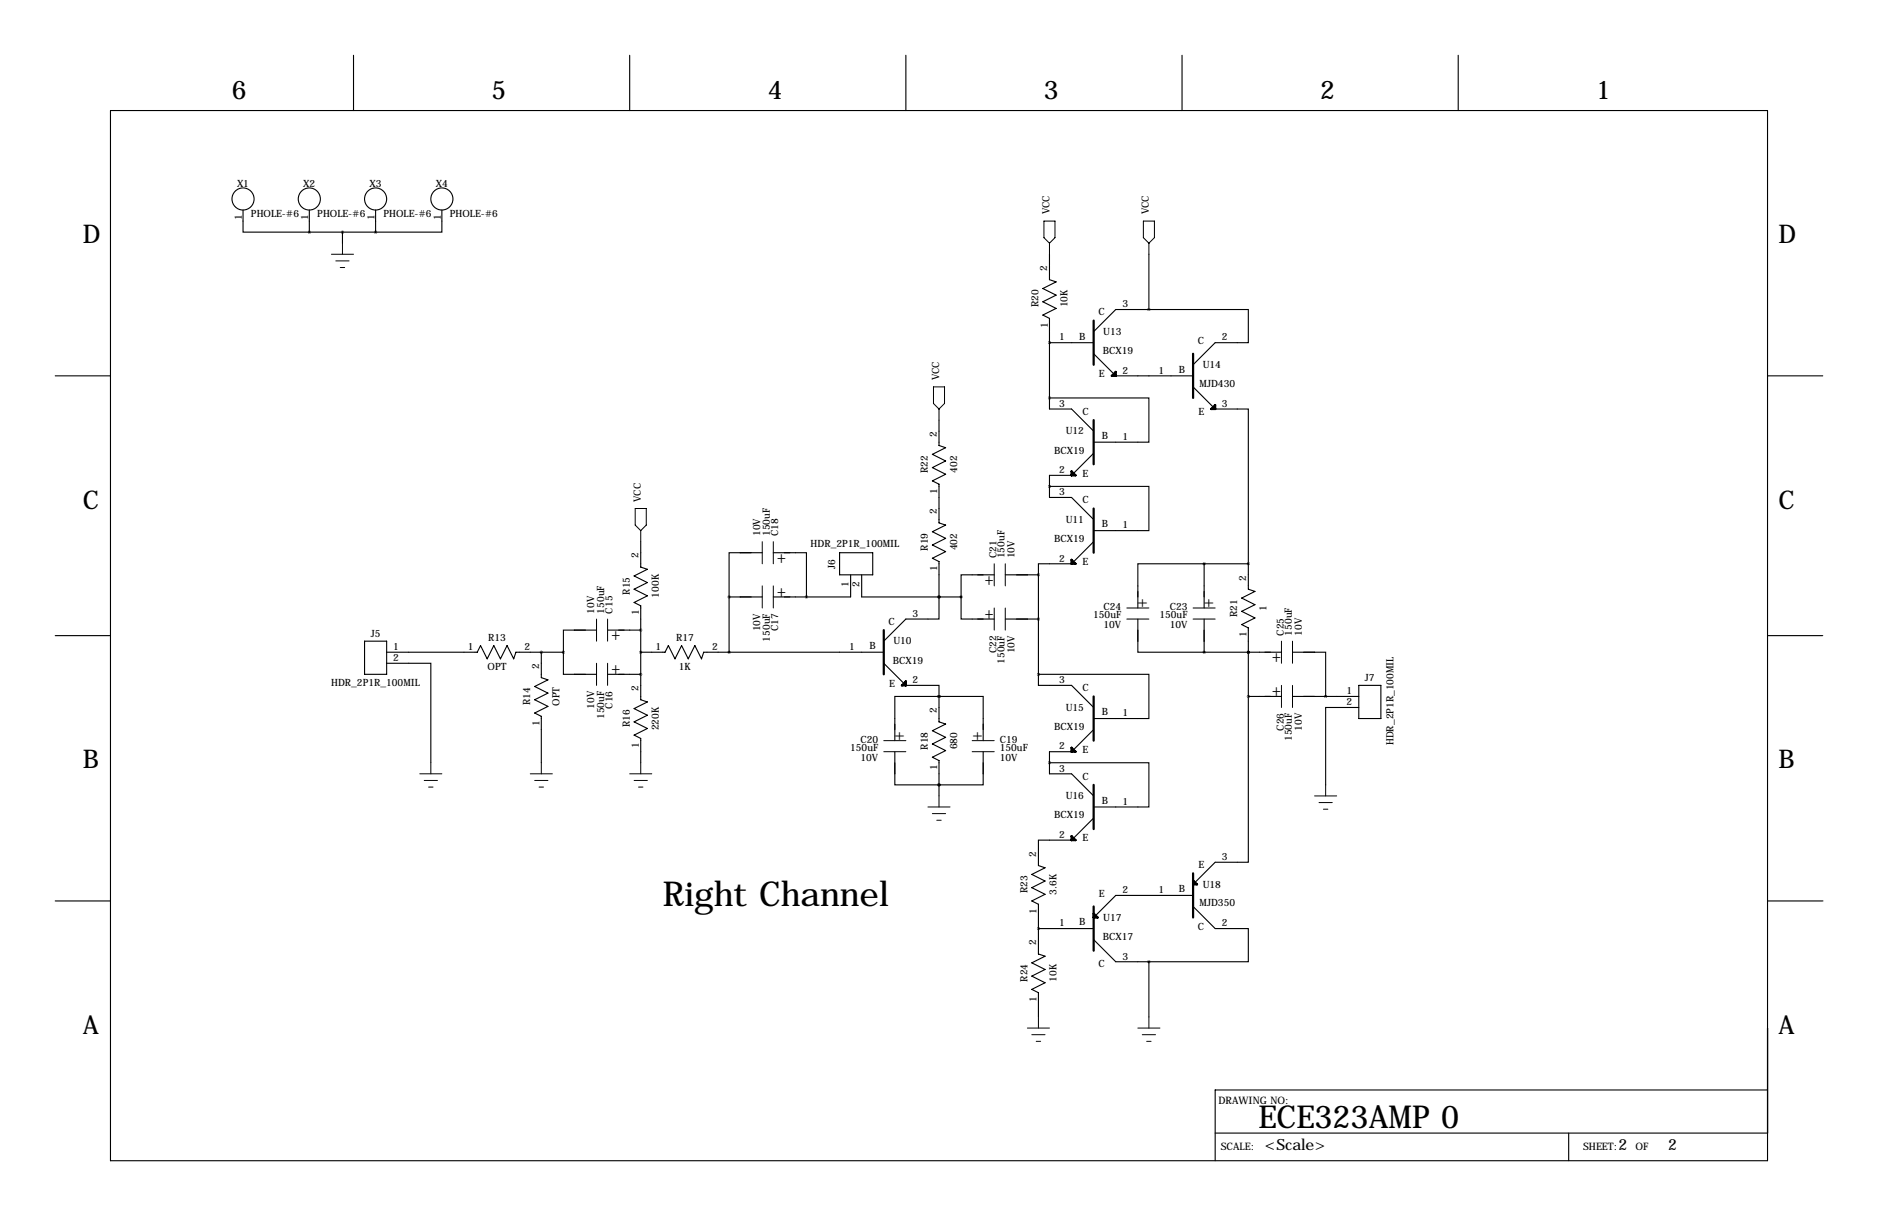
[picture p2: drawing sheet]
<svg xmlns="http://www.w3.org/2000/svg" width="432mm" height="279mm" viewBox="0 0 432 279" stroke-linecap="round" stroke-linejoin="round" font-family="sans-serif">
<g fill="none" stroke="#000" stroke-width=".25">
<path d="M81.3 12.7v12.7M144.8 12.7v12.7M208.3 12.7v12.7M271.8 12.7v12.7M335.3 12.7v12.7M25.4 25.4h381v241.3h-381zM55.9 48.3v5h15.2M71.1 48.3v5M71.1 53.3h15.3M78.7 53.3v2.6M86.4 48.3v5M101.6 48.3v5h-15.2"/>
<path d="M241.3 58.4v5.9l1.5 .5-3 1.5 3 1.5-3 1.5 3 1.6-3 1.5 1.5 .8v20.8h5.1l5.1 5.1M264.2 58.4v12.7M241.3 78.7h.1M241.3 78.7h10.2M264.2 71.1h22.8v7.6h-7.6l-5.1 5.1M264.2 71.1h-7.7l-5 5.1M12.7 86.4h12.7M215.9 96.5v5.9l1.5 .5-3 1.5 3 1.5-3 1.5 3 1.6-3 1.5 1.5 .8v8.8l1.5 .6-3 1.5 3 1.5-3 1.5 3 1.5-3 1.6 1.5 .7v8.2M241.3 91.4h22.9v10.2h-12.7M251.5 81.3l5 5.1h17.8M274.3 88.9l5.1 5.1h7.6v35.5M406.4 86.4h12.7"/>
<path d="M241.3 111.8h22.9v10.1h-12.7M251.5 104.1l-5.1 5.1h-5.1v5.1h5.1l5.1 5.1M147.3 124.5v5.8l1.5 .5-3 1.5 3 1.6-3 1.5 3 1.5-3 1.5 1.5 .8v21.6l1.5 .5-3 1.5 3 1.5-3 1.6 3 1.5-3 1.5 1.5 .8v5.6M167.6 137.2h7.7M167.6 137.2v12.7M175.3 127h-7.7v10.2M177.8 127h7.6v10.2M193 127h7.7v5.1h-7.7zM195.6 132.1v5.1h-17.8M198.1 132.1v5.1h22.9M215.9 137.2h.1M215.9 137.2v5h-7.6l-5.1 5.1"/>
<path d="M221 137.2v5h7.6M228.6 132.1h-7.6v5.1M231.1 132.1h7.7M238.8 132.1v22.8M251.5 124.5l-5.1 5h-7.6v2.6M276.9 129.5h-15.3v10.2M276.9 129.5h10.1M276.9 129.5v10.2M287 129.5v5.9l1.5 .5-3 1.5 3 1.5-3 1.6 3 1.5-3 1.5 1.5 .8v15.7M12.7 146h12.7M83.8 147.3h5.1v7.6h-5.1zM88.9 152.4h10.2v22.9"/>
<path d="M88.9 149.9h20.8l.8-1.6 1.5 3.1 1.5-3.1 1.6 3.1 1.5-3.1 1.5 3.1 .5-1.5h10.9M124.5 149.9v5.8l1.5 .5-3.1 1.5 3.1 1.6-3.1 1.5 3.1 1.5-3.1 1.5 1.6 .8v10.7M129.5 149.9v5h7.7M137.2 144.8h-7.7v5.1M139.7 154.9h7.6M139.7 144.8h7.6M147.3 149.9h5.6l.8-1.6 1.5 3.1 1.5-3.1 1.5 3.1 1.6-3.1 1.5 3.1 .5-1.5h41.4M203.2 152.4l5.1 5.1h7.6v2.5M231.1 142.2h7.7M238.8 154.9v2.6h7.6l5.1 5.1M238.8 154.9h25.4v10.2h-12.7M261.6 142.2v7.7h15.3"/>
<path d="M276.9 149.9h17.7M276.9 142.2v7.7M287 149.9h.1M297.2 149.9h7.6v10.1M312.4 157.5h5.1v7.6h-5.1zM406.4 146h12.7M205.7 172.7v7.6h10.2M215.9 160h10.2v10.2M215.9 160h.1M215.9 160h-10.2v10.2M215.9 160v5.9l1.5 .5-3 1.5 3 1.5-3 1.5 3 1.6-3 1.5 1.5 .8v8.1M226.1 172.7v7.6h-10.2"/>
<path d="M241.3 175.3h22.9v10.1h-12.7M251.5 167.6l-5.1 5.1h-5.1v5.1h5.1l5.1 5.1M287 160v38.1h-7.6l-5.1 5.1M287 160h7.6M297.2 160h15.2M312.4 162.6h-7.6v17.7M215.9 180.3h.1M251.5 188l-5.1 5h-7.6v5.9l1.5 .5-3.1 1.5 3.1 1.5-3.1 1.6 3.1 1.5-3.1 1.5 1.6 .8v11.4l1.5 .5-3.1 1.5 3.1 1.6-3.1 1.5 3.1 1.5-3.1 1.5 1.6 .8v5.6M12.7 207h12.7M238.8 213.4h12.7M251.5 215.9l5 5.1h7.7M274.3 208.3l5.1 5.1h7.6v7.6h-22.8"/>
<path d="M274.3 205.7h-17.8l-5 5.1M406.5 207h12.7M264.2 221v12.7M406.4 250.4h-127v16.3M279.4 260.3h127M360.7 260.3v6.4"/>
<circle cx="55.9" cy="45.7" r="2.54"/>
<circle cx="71.1" cy="45.7" r="2.54"/>
<circle cx="86.4" cy="45.7" r="2.54"/>
<circle cx="101.6" cy="45.7" r="2.54"/>
</g>
<g fill="none" stroke="#000" stroke-width=".23">
<path d="M76.2 58.4h5.1M77.2 59.9h3.1M78.7 55.9v2.5M240 50.8h2.6v3.8l-1.3 1.3-1.3-1.3zM241.3 55.9v2.5M262.9 50.8h2.5v3.8l-1.2 1.3-1.3-1.3zM264.2 55.9v2.5M78.2 61.5h1M214.6 88.9h2.6v3.8l-1.3 1.3-1.3-1.3zM215.9 94v2.5M146 116.8h2.6v3.9l-1.3 1.2-1.3-1.2zM147.3 121.9v2.6"/>
<path d="M175.3 124.5v5M175.3 134.6v5.1M177.8 124.5v5M177.8 134.6v5.1M228.6 129.5v5.1M228.6 139.7v5.1M231.1 129.5v5.1M231.1 139.7v5.1M259.1 139.7h5.1M274.3 139.7h5.1M137.2 142.2v5.1M137.2 152.4v5.1"/>
<path d="M139.7 142.2v5.1M139.7 152.4v5.1M259.1 142.2h5.1M274.3 142.2h5.1M294.6 147.3v5.1M294.6 157.5v5.1M297.2 147.3v5.1M297.2 157.5v5.1M96.5 177.8h5.1M97.5 179.3h3.1M99.1 175.3v2.5M121.9 177.8h5.1"/>
<path d="M122.9 179.3h3.1M124.5 175.3v2.5M144.8 177.8h5.1M145.8 179.3h3M147.3 175.3v2.5M203.2 170.2h5.1M203.2 172.7h5.1M223.5 170.2h5.1M223.5 172.7h5.1M98.6 180.8h1M124 180.8h1M146.8 180.8h1"/>
<path d="M213.4 185.4h5M214.4 186.9h3M215.4 188.5h1M215.9 182.9v2.5M302.3 182.9h5M303.3 184.4h3M304.3 185.9h1M304.8 180.3v2.6M236.2 236.2h5.1M237.2 237.7h3.1M238.3 239.3h1M238.8 233.7v2.5"/>
<path d="M261.6 236.2h5.1M262.6 237.7h3.1M263.7 239.3h1M264.2 233.7v2.5"/>
</g>
<g fill="none" stroke="#000" stroke-width=".51">
<path d="M251.5 73.7v10.1M251.5 96.5v10.2M255.6 86.4l.9-1v1zM274.3 81.3v10.1M279.4 93.1v.9h-.9zM246.4 108.3l.9 .9h-.9zM251.5 116.8v10.2M246.4 128.6l.9 .9h-.9zM203.2 144.8v10.1M207.4 157.5l.9-.9v.9zM246.4 171.8l.9 .9h-.9zM251.5 160v10.2"/>
<path d="M246.4 192.1l.9 .9h-.9zM251.5 180.3v10.2M251.5 208.3v10.1M251.5 209.9l.9 .9h-.9M274.3 200.7v10.1M274.3 202.3l.9 .9h-.9"/>
</g>
<path d="M238.7 132.1a.05 .05 0 0 0 .1 0 .05 .05 0 0 0-.1 0zM264.1 71.1a.05 .05 0 0 0 .1 0 .05 .05 0 0 0-.1 0zM276.8 129.5a.05 .05 0 0 0 .1 0 .05 .05 0 0 0-.1 0zM276.8 149.9a.05 .05 0 0 0 .1 0 .05 .05 0 0 0-.1 0zM238.7 142.2a.05 .05 0 0 0 .1 0 .05 .05 0 0 0-.1 0zM238.7 154.9a.05 .05 0 0 0 .1 0 .05 .05 0 0 0-.1 0zM264.1 221a.05 .05 0 0 0 .1 0 .05 .05 0 0 0-.1 0zM129.5 149.9a.05 .05 0 0 0 .1 0 .05 .05 0 0 0-.1 0zM124.4 149.9a.05 .05 0 0 0 .1 0 .05 .05 0 0 0-.1 0zM167.6 137.2a.05 .05 0 0 0 .1 0 .05 .05 0 0 0-.1 0zM167.6 149.9a.05 .05 0 0 0 .1 0 .05 .05 0 0 0-.1 0zM238.7 213.4a.05 .05 0 0 0 .1 0 .05 .05 0 0 0-.1 0zM86.3 53.3a.05 .05 0 0 0 .1 0 .05 .05 0 0 0-.1 0zM78.7 53.3a.05 .05 0 0 0 .1 0 .05 .05 0 0 0-.1 0z" fill="#000" stroke="#000" stroke-width=".63"/>
<text font-size="7.9" x="152.4" y="208.3">Right Channel</text>
<text font-size="7.3" x="289.4" y="259.1">ECE323AMP 0</text>
<g font-size="5.9">
<text x="53.3" y="22.9">6</text>
<text x="113" y="22.9">5</text>
<text x="176.5" y="22.9">4</text>
<text x="240" y="22.9">3</text>
<text x="303.5" y="22.9">2</text>
<text x="367" y="22.9">1</text>
<text x="19" y="55.9">D</text>
<text x="408.9" y="55.9">D</text>
<text x="19" y="116.8">C</text>
<text x="408.9" y="116.8">C</text>
<text x="19" y="176.5">B</text>
<text x="408.9" y="176.5">B</text>
<text x="19" y="237.5">A</text>
<text x="408.9" y="237.5">A</text>
</g>
<g font-size="3.6">
<text x="180.6" y="129.5" transform="rotate(-90 180.6 129.5)">+</text>
<text x="180.6" y="137.3" transform="rotate(-90 180.6 137.3)">+</text>
<text x="228.3" y="134.6" transform="rotate(-90 228.3 134.6)">+</text>
<text x="228.3" y="142.4" transform="rotate(-90 228.3 142.4)">+</text>
<text x="261.5" y="139.4">+</text>
<text x="276.7" y="139.4">+</text>
<text x="142.5" y="147.3" transform="rotate(-90 142.5 147.3)">+</text>
<text x="142.5" y="155.1" transform="rotate(-90 142.5 155.1)">+</text>
<text x="294.4" y="152.4" transform="rotate(-90 294.4 152.4)">+</text>
<text x="294.4" y="160.2" transform="rotate(-90 294.4 160.2)">+</text>
<text x="205.6" y="169.9">+</text>
<text x="223.5" y="169.9">+</text>
<text x="290.8" y="264.1">&lt;Scale&gt;</text>
<text x="372.1" y="264.1">2</text>
<text x="383.5" y="264.1">2</text>
</g>
<g font-size="2.4">
<text x="280.2" y="253.7">DRAWING NO:</text>
<text x="280.7" y="264.2">SCALE:</text>
<text x="364" y="264.2">SHEET:</text>
<text x="376.1" y="264.2">OF</text>
</g>
<g font-size="2.3">
<text x="54.5" y="42.9">X1</text>
<text x="69.7" y="42.9">X2</text>
<text x="85" y="42.9">X3</text>
<text x="100.2" y="42.9">X4</text>
<text x="55.6" y="50.6" transform="rotate(-90 55.6 50.6)">1</text>
<text x="57.7" y="49.9">PHOLE-#6</text>
<text x="70.9" y="50.6" transform="rotate(-90 70.9 50.6)">1</text>
<text x="73" y="49.9">PHOLE-#6</text>
<text x="86.1" y="50.6" transform="rotate(-90 86.1 50.6)">1</text>
<text x="88.2" y="49.9">PHOLE-#6</text>
<text x="101.3" y="50.6" transform="rotate(-90 101.3 50.6)">1</text>
<text x="103.4" y="49.9">PHOLE-#6</text>
<text x="241.3" y="49.3" transform="rotate(-90 241.3 49.3)">VCC</text>
<text x="264.2" y="49.3" transform="rotate(-90 264.2 49.3)">VCC</text>
<text x="240.8" y="62.3" transform="rotate(-90 240.8 62.3)">2</text>
<text x="238.8" y="70.6" transform="rotate(-90 238.8 70.6)">R20</text>
<text x="245.5" y="70.6" transform="rotate(-90 245.5 70.6)">10K</text>
<text x="258.1" y="70.6">3</text>
<text x="240.9" y="75.3" transform="rotate(-90 240.9 75.3)">1</text>
<text x="252.6" y="72.4">C</text>
<text x="253.7" y="77">U13</text>
<text x="243.5" y="78.2">1</text>
<text x="248.2" y="78">B</text>
<text x="253.6" y="81.4">BCX19</text>
<text x="275.4" y="79">C</text>
<text x="280.9" y="78.2">2</text>
<text x="215.9" y="87.4" transform="rotate(-90 215.9 87.4)">VCC</text>
<text x="252.7" y="86.7">E</text>
<text x="258.1" y="85.9">2</text>
<text x="266.4" y="85.9">1</text>
<text x="271" y="85.6">B</text>
<text x="275.8" y="89">MJD430</text>
<text x="276.5" y="84.6">U14</text>
<text x="243.5" y="93.5">3</text>
<text x="248.9" y="95.3">C</text>
<text x="275.5" y="95.3">E</text>
<text x="280.9" y="93.5">3</text>
<text x="215.4" y="100.4" transform="rotate(-90 215.4 100.4)">2</text>
<text x="245" y="99.8">U12</text>
<text x="253.3" y="100.9">B</text>
<text x="258.1" y="101.1">1</text>
<text x="242.4" y="104.2">BCX19</text>
<text x="213.4" y="108.7" transform="rotate(-90 213.4 108.7)">R22</text>
<text x="215.5" y="113.4" transform="rotate(-90 215.5 113.4)">1</text>
<text x="220.1" y="108.7" transform="rotate(-90 220.1 108.7)">402</text>
<text x="243.5" y="113.8">3</text>
<text x="243.5" y="108.7">2</text>
<text x="248.9" y="109.5">E</text>
<text x="147.3" y="115.3" transform="rotate(-90 147.3 115.3)">VCC</text>
<text x="215.4" y="118.2" transform="rotate(-90 215.4 118.2)">2</text>
<text x="248.9" y="115.6">C</text>
<text x="174.8" y="123.2" transform="rotate(-90 174.8 123.2)">10V</text>
<text x="177" y="123.2" transform="rotate(-90 177 123.2)">150uF</text>
<text x="178.9" y="123.2" transform="rotate(-90 178.9 123.2)">C18</text>
<text x="186.4" y="125.7">HDR_2P1R_100MIL</text>
<text x="242.4" y="124.5">BCX19</text>
<text x="245" y="120.1">U11</text>
<text x="253.3" y="121.2">B</text>
<text x="258.1" y="121.4">1</text>
<text x="146.8" y="128.3" transform="rotate(-90 146.8 128.3)">2</text>
<text x="192" y="130.7" transform="rotate(-90 192 130.7)">J6</text>
<text x="213.4" y="126.5" transform="rotate(-90 213.4 126.5)">R19</text>
<text x="215.5" y="131.2" transform="rotate(-90 215.5 131.2)">1</text>
<text x="220.1" y="126.4" transform="rotate(-90 220.1 126.4)">402</text>
<text x="229.1" y="128.3" transform="rotate(-90 229.1 128.3)">C21</text>
<text x="231" y="128.3" transform="rotate(-90 231 128.3)">150uF</text>
<text x="233.3" y="128.3" transform="rotate(-90 233.3 128.3)">10V</text>
<text x="243.5" y="129">2</text>
<text x="248.9" y="129.8">E</text>
<text x="144.8" y="136.7" transform="rotate(-90 144.8 136.7)">R15</text>
<text x="151.5" y="137.3" transform="rotate(-90 151.5 137.3)">100K</text>
<text x="195.1" y="134.9" transform="rotate(-90 195.1 134.9)">1</text>
<text x="197.6" y="134.9" transform="rotate(-90 197.6 134.9)">2</text>
<text x="286.5" y="133.4" transform="rotate(-90 286.5 133.4)">2</text>
<text x="136.7" y="141" transform="rotate(-90 136.7 141)">10V</text>
<text x="138.9" y="141" transform="rotate(-90 138.9 141)">150uF</text>
<text x="140.8" y="141" transform="rotate(-90 140.8 141)">C15</text>
<text x="146.9" y="141.4" transform="rotate(-90 146.9 141.4)">1</text>
<text x="204.3" y="143.6">C</text>
<text x="209.8" y="141.7">3</text>
<text x="251.4" y="142.1">150uF</text>
<text x="253.7" y="140.2">C24</text>
<text x="266.6" y="142.1">150uF</text>
<text x="269" y="140.2">C23</text>
<text x="284.5" y="141.7" transform="rotate(-90 284.5 141.7)">R21</text>
<text x="291.2" y="140.4" transform="rotate(-90 291.2 140.4)">1</text>
<text x="85.2" y="146.3">J5</text>
<text x="90.4" y="149.4">1</text>
<text x="107.5" y="149.5">1</text>
<text x="112.3" y="147.3">R13</text>
<text x="120.6" y="149.4">2</text>
<text x="150.7" y="149.5">1</text>
<text x="155.4" y="147.3">R17</text>
<text x="163.8" y="149.4">2</text>
<text x="174.8" y="145.1" transform="rotate(-90 174.8 145.1)">10V</text>
<text x="177" y="147.4" transform="rotate(-90 177 147.4)">150uF</text>
<text x="178.9" y="145.1" transform="rotate(-90 178.9 145.1)">C17</text>
<text x="195.3" y="149.4">1</text>
<text x="199.9" y="149.1">B</text>
<text x="205.4" y="148.1">U10</text>
<text x="253.7" y="144.4">10V</text>
<text x="269" y="144.4">10V</text>
<text x="286.6" y="146.5" transform="rotate(-90 286.6 146.5)">1</text>
<text x="295.1" y="146" transform="rotate(-90 295.1 146)">C25</text>
<text x="297" y="146" transform="rotate(-90 297 146)">150uF</text>
<text x="299.3" y="146" transform="rotate(-90 299.3 146)">10V</text>
<text x="90.4" y="151.9">2</text>
<text x="112.1" y="154">OPT</text>
<text x="124" y="153.7" transform="rotate(-90 124 153.7)">2</text>
<text x="156.1" y="154">1K</text>
<text x="205.3" y="152.5">BCX19</text>
<text x="229.1" y="150.1" transform="rotate(-90 229.1 150.1)">C22</text>
<text x="231" y="152.5" transform="rotate(-90 231 152.5)">150uF</text>
<text x="233.3" y="150.1" transform="rotate(-90 233.3 150.1)">10V</text>
<text x="76.1" y="157.6">HDR_2P1R_100MIL</text>
<text x="146.8" y="158.8" transform="rotate(-90 146.8 158.8)">2</text>
<text x="204.4" y="157.8">E</text>
<text x="209.8" y="157">2</text>
<text x="243.5" y="157">3</text>
<text x="248.9" y="158.8">C</text>
<text x="309.6" y="159.5">1</text>
<text x="313.8" y="156.5">J7</text>
<text x="121.9" y="162.1" transform="rotate(-90 121.9 162.1)">R14</text>
<text x="124.1" y="166.8" transform="rotate(-90 124.1 166.8)">1</text>
<text x="128.6" y="162.2" transform="rotate(-90 128.6 162.2)">OPT</text>
<text x="136.7" y="162.8" transform="rotate(-90 136.7 162.8)">10V</text>
<text x="138.9" y="165.2" transform="rotate(-90 138.9 165.2)">150uF</text>
<text x="140.8" y="162.8" transform="rotate(-90 140.8 162.8)">C16</text>
<text x="144.8" y="167.1" transform="rotate(-90 144.8 167.1)">R16</text>
<text x="151.5" y="167.8" transform="rotate(-90 151.5 167.8)">220K</text>
<text x="215.4" y="163.9" transform="rotate(-90 215.4 163.9)">2</text>
<text x="242.4" y="167.7">BCX19</text>
<text x="245" y="163.3">U15</text>
<text x="253.3" y="164.4">B</text>
<text x="258.1" y="164.6">1</text>
<text x="295.1" y="167.9" transform="rotate(-90 295.1 167.9)">C26</text>
<text x="299.3" y="167.9" transform="rotate(-90 299.3 167.9)">10V</text>
<text x="309.6" y="162.1">2</text>
<text x="146.9" y="171.9" transform="rotate(-90 146.9 171.9)">1</text>
<text x="195.5" y="172.6">150uF</text>
<text x="197.8" y="170.7">C20</text>
<text x="213.4" y="172.2" transform="rotate(-90 213.4 172.2)">R18</text>
<text x="220.1" y="172.2" transform="rotate(-90 220.1 172.2)">680</text>
<text x="229.9" y="170.7">C19</text>
<text x="229.9" y="172.6">150uF</text>
<text x="243.5" y="172.2">2</text>
<text x="248.9" y="173">E</text>
<text x="297" y="170.3" transform="rotate(-90 297 170.3)">150uF</text>
<text x="320.4" y="171.2" transform="rotate(-90 320.4 171.2)">HDR_2P1R_100MIL</text>
<text x="197.8" y="174.8">10V</text>
<text x="215.5" y="176.9" transform="rotate(-90 215.5 176.9)">1</text>
<text x="229.9" y="174.8">10V</text>
<text x="243.5" y="177.3">3</text>
<text x="248.9" y="179.1">C</text>
<text x="245" y="183.6">U16</text>
<text x="253.3" y="184.7">B</text>
<text x="258.1" y="184.9">1</text>
<text x="242.4" y="188">BCX19</text>
<text x="238.3" y="196.9" transform="rotate(-90 238.3 196.9)">2</text>
<text x="243.5" y="192.5">2</text>
<text x="248.9" y="193.3">E</text>
<text x="280.9" y="197.6">3</text>
<text x="275.5" y="199.4">E</text>
<text x="276.5" y="204">U18</text>
<text x="236.2" y="205.2" transform="rotate(-90 236.2 205.2)">R23</text>
<text x="238.4" y="210" transform="rotate(-90 238.4 210)">1</text>
<text x="242.9" y="205.6" transform="rotate(-90 242.9 205.6)">3.6K</text>
<text x="252.7" y="206">E</text>
<text x="258.1" y="205.2">2</text>
<text x="266.4" y="205.2">1</text>
<text x="271" y="205">B</text>
<text x="275.8" y="208.1">MJD350</text>
<text x="243.5" y="212.9">1</text>
<text x="248.2" y="212.6">B</text>
<text x="253.6" y="216">BCX17</text>
<text x="253.7" y="211.6">U17</text>
<text x="275.4" y="213.7">C</text>
<text x="280.9" y="212.9">2</text>
<text x="238.3" y="217.2" transform="rotate(-90 238.3 217.2)">2</text>
<text x="258.1" y="220.5">3</text>
<text x="236.2" y="225.6" transform="rotate(-90 236.2 225.6)">R24</text>
<text x="242.9" y="225.6" transform="rotate(-90 242.9 225.6)">10K</text>
<text x="252.6" y="222.3">C</text>
<text x="238.4" y="230.3" transform="rotate(-90 238.4 230.3)">1</text>
</g>
</svg>
